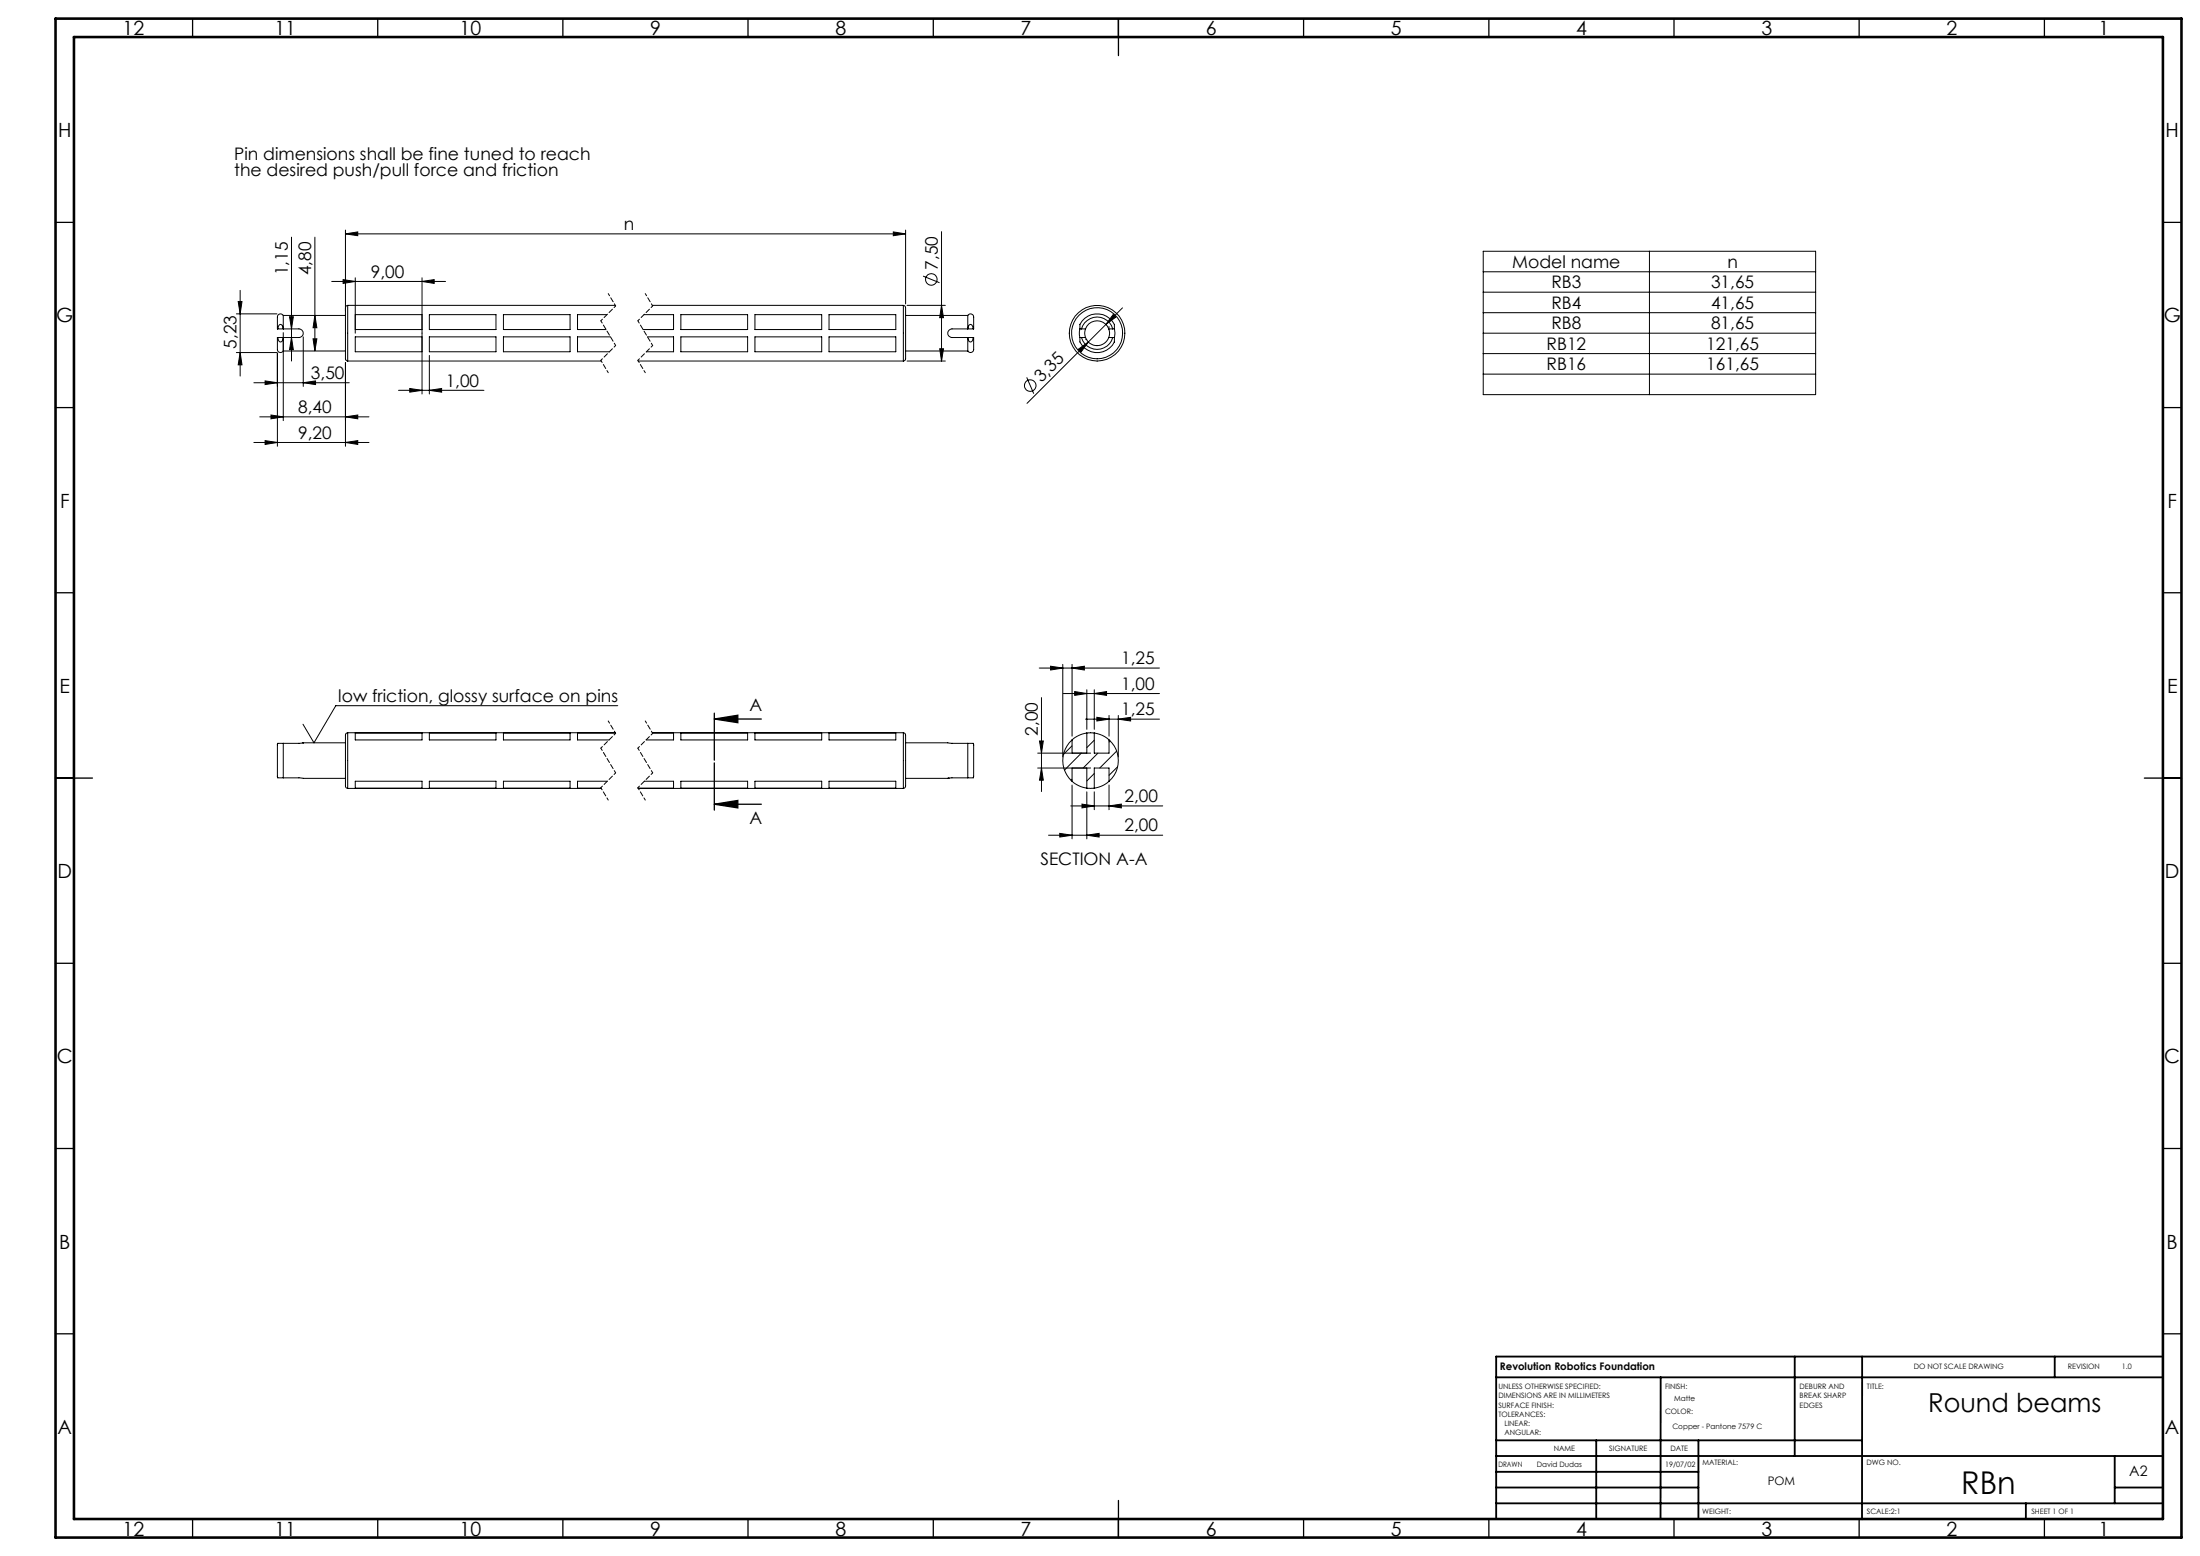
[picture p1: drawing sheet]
<svg xmlns="http://www.w3.org/2000/svg" width="594mm" height="420mm" viewBox="0 0 594 420" stroke-linecap="round" stroke-linejoin="round" font-family="sans-serif">
<g fill="none" stroke="#000" stroke-width=".27">
<path d="M64.8 78.4v23.1M78.7 64v33.5M85 64v30.7M89.6 76h30.7M92.6 75.5l3.3 .5-3.3 .5zM93.3 63.1l3.3-.5v1zM93.3 62.1v22.1M93.3 63.1h151.2M95.9 75v14.9M113.9 76l3.3-.5v1zM113.9 75v31.3M241.2 62.6l3.3 .5-3.3 .5z"/>
<path d="M244.5 62.1v19.9M249.2 74.5l4.5 1.8M254.2 62.5v35M400.5 67.8h89.7v38.7h-89.7zM400.5 73.4h89.7M400.5 78.9h89.7M445.3 67.8v38.7M63.8 84.7h11M63.8 95.2h11M64.3 81.4h1l-.5 3.3zM64.8 95.2l.5 3.3h-1zM74.9 95.3v25.2"/>
<path d="M75 88.8h5.7a1.16 1.16 0 0 1 1.2 1.1 1.16 1.16 0 0 1-1.2 1.2h-5.8v2.3a1.19 1.19 0 0 0 .9 1.8l.7-.5M75 91.1l.2 .7 .4 .5 .5-.1 .4-1.1v3.6M76.5 89.8v23.7M76.5 85.1a.9 .9 0 0 0-1.2-.3 .9 .9 0 0 0-.4 1.2l.1 2.8M76.5 85.1v3.7l-.2-.7-.5-.5-.4 .1-.4 1.1M76.5 94.7h16.8M76.5 85.1h16.8M78.2 85.5h1l-.5 3.3zM78.7 91.1l.5 3.3h-1zM81.9 90.9v13.4M84.5 91.5h1l-.5 3.2zM85 85.1l.5 3.4h-1z"/>
<path d="M93.3 97.8v22.7M93.9 82.4l-.4 .2-.2 .4v13.4a.75 .75 0 0 0 .6 1.1M93.9 82.4v15.1M93.9 82.4h72.2M93.9 97.5h68.4M95.9 90.9h18v4.1h-18zM95.9 84.9h18v4.1h-18zM115.9 95.9v10.4M115.9 84.9h18v4.1h-18zM115.9 90.9h18v4.1h-18zM135.9 84.9h18v4.1h-18zM135.9 90.9h18v4.1h-18z"/>
<path d="M163.9 84.9h-8v4.1h7.7M164.8 90.9h-8.9v4.1h8.6M172.3 97.5h71.6M173.9 84.9h8v4.1h-8.3M174.8 90.9h7.1v4.1h-7.3M176.1 82.4h67.8M183.8 84.9h18.1v4.1h-18.1zM183.8 90.9h18.1v4.1h-18.1zM203.8 84.9h18.1v4.1h-18.1zM203.8 90.9h18.1v4.1h-18.1zM223.8 90.9h18.1v4.1h-18.1zM223.8 84.9h18.1v4.1h-18.1z"/>
<path d="M243.9 82.4l.4 .2 .2 .4v13.9l-.2 .4-.4 .2M243.9 82.4v15.1M244.5 94.7h16.8M244.5 85.1h16.8M244.9 82.4h10.3M244.9 97.5h10.3M253.7 94.1h1l-.5 3.4zM254.2 82.4l.5 3.3h-1zM261.3 85.1a.9 .9 0 0 1 1.2-.3 .9 .9 0 0 1 .4 1.2l-.1 2.8M261.3 85.1v3.7l.2-.7 .4-.5 .5 .1 .4 1.1M262.8 91.1l.1 2.3a1.19 1.19 0 0 1-.9 1.8l-.7-.5M262.8 91.1l-.2 .7-.5 .5-.4-.1-.4-1.1v3.6"/>
<path d="M262.8 88.8h-5.8a1.16 1.16 0 0 0-1.1 1.1 1.16 1.16 0 0 0 1.1 1.2h5.8M291.1 94.3l2.8-2-2 2.7zM291.6 91.1v.7a4.3 4.3 0 0 0 4.1 3.4 5.2 5.2 0 0 0 5.2-2.9v-1.2M291.6 88.8v-.7a4.2 4.2 0 0 1 4.1-3.3 5 5 0 0 1 5.2 2.9v1.1M291.6 91.1h.4M291.6 88.8h.4M291.6 88.8l-.2 .7 .2 1.6M292 91.1a4.4 4.4 0 0 0 4.2 3.2 4.4 4.4 0 0 0 4.2-3.2M292 88.8a4.4 4.4 0 0 1 4.2-3.2 4.4 4.4 0 0 1 4.2 3.2M292 88.8h1.1M292 91.1h1.1M293.1 91.1a3.3 3.3 0 0 0 3.1 2.2 3.3 3.3 0 0 0 3.2-2.2"/>
<path d="M293.1 88.8a3.3 3.3 0 0 1 3.1-2.2 3.3 3.3 0 0 1 3.2 2.2M293.1 88.8l-.2 .9 .2 1.4M293.2 91.6h.1M299.3 88.3h.1M299.4 88.8l.2 .9-.2 1.4M299.4 88.8h1M299.4 91.1h1M300.4 91.1h.5M300.4 88.8h.5M300.6 84.9l.7 .7-2.7 2zM300.9 88.8l.1 .9-.1 1.4M303.1 83.1l-25.8 25.8"/>
<path d="M400.5 84.4h89.7M400.5 89.9h89.7M400.5 95.4h89.7M68.5 119.4h31.1M68.5 103.3h25.8M70.1 112.5h29.5M71.6 118.9l3.3 .5-3.3 .6zM71.6 102.8l3.3 .5-3.3 .5zM73.2 112l3.3 .5-3.3 .5zM81.9 103.3l3.3-.5v1zM93.3 119.4l3.3-.5v1.1zM93.3 112.5l3.3-.5v1z"/>
<path d="M107.6 105.4h23.1M110.6 104.9l3.3 .5-3.3 .5zM115.9 105.4l3.3-.5v1zM277.2 101.9l1.9 4.4M400.5 101h89.7M283.7 179.8l3.2 .5-3.2 .6zM286.9 179.3v25M289.5 179.3v19.4M93.9 197.8l-.2 .1a.73 .73 0 0 0-.4 .9v13.4l.2 .4 .4 .2M93.9 197.8v15M93.9 197.8h72.2M95.9 197.9h18v1.8h-18z"/>
<path d="M115.9 197.9h18v1.8h-18zM135.9 197.9h18v1.8h-18zM166.2 197.9h-10.3v1.8h8.6M166.8 190.5h-76.1l-5.9 10-3-5M176.1 197.8h67.8M176.1 197.9h5.8v1.8h-7.5M183.8 197.9h18.1v1.8h-18.1zM203.8 197.9h18.1v1.8h-18.1zM223.8 197.9h18.1v1.8h-18.1zM243.9 197.8l.4 .2 .2 .4v13.8l-.2 .4-.4 .2M243.9 197.8v15M280.6 180.3h32.5"/>
<path d="M281.2 188.3v25.4M287.1 187.2h26M289.5 180.3l3.3-.5v1.1zM289.5 199.7a7.5 7.5 0 0 0 0 11.2M289.5 199.7v3.6M290.2 186.7l3.2 .5-3.2 .5zM293.1 194.1h20M293.4 197.9h2.1M293.4 197.9a7.6 7.6 0 0 0-3.9 1.8M293.4 197.9v5.4M293.4 186.2v10.7M295.5 187.2l3.3-.5v1z"/>
<path d="M295.5 186.2v10.7M295.5 199.8l-2.1 2M295.5 197.9a7.3 7.3 0 0 1 3.9 1.8M295.5 197.9v5.4h3.9v-3.6M296.2 193.6l3.2 .5-3.2 .5zM299.4 199.7a7.5 7.5 0 0 1 0 11.2M299.4 193.1v5.6M301.9 194.1l3.4-.5v1zM301.9 193.1v11.2M76.5 200.6h-1.5l-.1 .3v8.8l.1 .3h1.5M76.5 200.6v9.4M76.5 210l16.8 .1"/>
<path d="M81.8 200.5h.1M81.8 200.5l-5.3 .1M81.9 200.5h11.4M93.9 212.8h68.4M95.9 210.9h18v1.8h-18zM115.9 210.9h18v1.8h-18zM135.9 210.9h18v1.8h-18zM164 210.9h-8.1v1.8h6.4M172.3 212.8h71.6M174 210.9h7.9v1.8h-9.6M183.8 210.9h18.1v1.8h-18.1zM203.8 210.9h18.1v1.8h-18.1z"/>
<path d="M223.8 210.9h18.1v1.8h-18.1zM244.5 200.5l16.8 .1M244.5 210.1h11.4M255.9 210.1l.3-.1zM261.3 200.6h1.5l.1 .5v8.6l-.1 .3h-1.5M261.3 200.6v9.4M261.3 210h-5.1M280.2 203.3h14.3M280.2 207.3h14.3M280.7 200h1l-.5 3.3zM281.2 207.3l.5 3.3h-1zM289.1 217.5h24.8"/>
<path d="M289.5 211.9v14.5M289.5 201.3l-2.4 2.3M289.5 210.3l-.4 .3M289.5 210.9a7.6 7.6 0 0 0 3.9 1.8M289.5 207.3v3.6M292 203.3l-4.6 4.6M292.1 217l3.4 .5-3.4 .6zM293.4 213.7v12.7M293.4 212.7h2.1M293.4 207.3v5.4M295.5 213.7v4.9M295.5 208.8l-2.1 2"/>
<path d="M296.4 203.3l-3.9 4M299.4 217.5l3.4-.5v1.1zM299.4 211.9v6.7M299.4 210.9a7.3 7.3 0 0 1-3.9 1.8M299.4 210.9v-3.6h-3.9v5.4M299.8 200l-.4 .3M301.5 202.7l-4.6 4.6M301.8 207l-2.4 2.3M283.1 225.4h30.8M286.1 224.9l3.4 .5-3.4 .5zM293.4 225.4l3.4-.5v1z"/>
<circle cx="251.5" cy="75.4" r="1.55"/>
<circle cx="296.2" cy="89.9" r="6.9"/>
<circle cx="296.2" cy="89.9" r="7.5"/>
<circle cx="278.2" cy="104.1" r="1.55"/>
</g>
<g fill="none" stroke="#000" stroke-width=".35">
<path d="M52 5v5M102 5v5M152 5v5M202 5v5M252 5v5M302 5v10M352 5v5M402 5v5M452 5v5M502 5v5M552 5v5M15 60h5"/>
<path d="M584 60h5M15 110h5M584 110h5M15 160h5M584 160h5M192.9 194.1l6.3-1v2zM192.9 194.1h12.7M192.9 192.5v12.7M15 210h10M192.9 217.1l6.3-1v2zM192.9 205.9v12.8M192.9 217.1h12.7"/>
<path d="M579 210h10M15 260h5M584 260h5M15 310h5M584 310h5M15 360h5M584 360h5M52 410v5M102 410v5M152 410v5M202 410v5M252 410v5"/>
<path d="M302 405v10M352 410v5M402 410v5M452 410v5M502 410v5M552 410v5"/>
</g>
<path d="M164.2 79.3l2 3.3M174.2 79.3l2 3.3M162.2 86.6l4 6.7M162.2 97.3l2 3.3M172.2 86.6l4 6.7M172.2 97.3l2 3.3M164.2 194.6l2 3.3M174.2 194.6l2 3.3M162.2 201.9l4 6.7M162.2 212.6l2 3.4M172.2 201.9l4 6.7M172.2 212.6l2 3.4" fill="none" stroke="#000" stroke-width=".27" stroke-dasharray="1.3 .6" stroke-dashoffset=".6"/>
<path d="M166.2 82.6l-4 4M166.2 93.3l-4 4M176.2 82.6l-4 4M176.2 93.3l-4 4M166.2 197.9l-4 4M176.2 197.9l-4 4M166.2 208.6l-4 4M176.2 208.6l-4 4" fill="none" stroke="#000" stroke-width=".27" stroke-dasharray="1.3 .6" stroke-dashoffset=".7"/>
<g fill="none" stroke="#000" stroke-width=".5">
<path d="M404 371.8h180M448.4 371.8l-.1 38.3M484.6 366.2v26.8M502.8 366.2l-.1 43.9M554.8 366.2v5.6M584 366.2h-180v43.8M404 388.8h98.8M404 397.3h54.6M404 393h180M431 388.8v21.2M458.6 388.8v21.2M571 393v12.8"/>
<path d="M404 405.8h180M404 401.5h54.6M547 405.8v4.2M571 401.5h13"/>
</g>
<path d="M15 5h574v410h-574zM20 10h564v400h-564z" fill="none" stroke="#000" stroke-width=".7"/>
<g fill="#000">
<path d="M93.3 63.1l3.3-.5v1zM241.2 62.6l3.3 .5-3.3 .5zM71.6 118.9l3.3 .5-3.3 .6zM93.3 119.4l3.3-.5v1.1zM71.6 102.8l3.3 .5-3.3 .5zM81.9 103.3l3.3-.5v1zM110.6 104.9l3.3 .5-3.3 .5zM115.9 105.4l3.3-.5v1z"/>
<path d="M92.6 75.5l3.3 .5-3.3 .5zM113.9 76l3.3-.5v1zM290.2 186.7l3.2 .5-3.2 .5zM295.5 187.2l3.3-.5v1zM296.2 193.6l3.2 .5-3.2 .5zM301.9 194.1l3.4-.5v1z"/>
<path d="M85 85.1l.5 3.4h-1zM84.5 91.5h1l-.5 3.2zM64.3 81.4h1l-.5 3.3zM64.8 95.2l.5 3.3h-1zM78.2 85.5h1l-.5 3.3zM78.7 91.1l.5 3.3h-1z"/>
<path d="M254.2 82.4l.5 3.3h-1zM253.7 94.1h1l-.5 3.4z"/>
<path d="M300.6 84.9l.7 .7-2.7 2zM291.1 94.3l2.8-2-2 2.7z"/>
<path d="M73.2 112l3.3 .5-3.3 .5zM93.3 112.5l3.3-.5v1z"/>
<path d="M192.9 194.1l6.3-1v2zM192.9 217.1l6.3-1v2z"/>
<path d="M289.5 180.3l3.3-.5v1.1zM283.7 179.8l3.2 .5-3.2 .6z"/>
<path d="M280.7 200h1l-.5 3.3zM281.2 207.3l.5 3.3h-1z"/>
<path d="M292.1 217l3.4 .5-3.4 .6zM299.4 217.5l3.4-.5v1.1z"/>
<path d="M286.1 224.9l3.4 .5-3.4 .5zM293.4 225.4l3.4-.5v1z"/>
</g>
<text font-size="8.5" x="529.6" y="403.2">RBn</text>
<text font-size="7.1" x="520.6" y="381">Round beams</text>
<g font-size="5.3">
<text x="33.1" y="9.5">12</text>
<text x="74.1" y="9.5">11</text>
<text x="124.1" y="9.5">10</text>
<text x="175.6" y="9.5">9</text>
<text x="225.6" y="9.5">8</text>
<text x="275.6" y="9.5">7</text>
<text x="325.6" y="9.5">6</text>
<text x="375.6" y="9.5">5</text>
<text x="425.6" y="9.5">4</text>
<text x="475.6" y="9.5">3</text>
<text x="525.6" y="9.5">2</text>
<text x="566.6" y="9.5">1</text>
<text x="15.7" y="37">H</text>
<text x="584.7" y="37">H</text>
<text x="15.2" y="87">G</text>
<text x="584.2" y="87">G</text>
<text x="16.2" y="137">F</text>
<text x="585.2" y="137">F</text>
<text x="16.1" y="187">E</text>
<text x="585.1" y="187">E</text>
<text x="15.5" y="237">D</text>
<text x="584.5" y="237">D</text>
<text x="15.4" y="287">C</text>
<text x="584.4" y="287">C</text>
<text x="16" y="337">B</text>
<text x="585" y="337">B</text>
<text x="15.5" y="387">A</text>
<text x="584.5" y="387">A</text>
<text x="33.1" y="414.5">12</text>
<text x="74.1" y="414.5">11</text>
<text x="124.1" y="414.5">10</text>
<text x="175.6" y="414.5">9</text>
<text x="225.6" y="414.5">8</text>
<text x="275.6" y="414.5">7</text>
<text x="325.6" y="414.5">6</text>
<text x="375.6" y="414.5">5</text>
<text x="425.6" y="414.5">4</text>
<text x="475.6" y="414.5">3</text>
<text x="525.6" y="414.5">2</text>
<text x="566.6" y="414.5">1</text>
</g>
<g font-size="4.7">
<text x="63.2" y="43.1">Pin dimensions shall be fine tuned to reach</text>
<text x="63.2" y="47.6">the desired push/pull force and friction</text>
<text x="168.5" y="62.1">n</text>
<text x="77.7" y="74.3" transform="rotate(-90 77.7 74.3)">1,15</text>
<text x="84" y="74.3" transform="rotate(-90 84 74.3)">4,80</text>
<text x="100.2" y="75">9,00</text>
<text x="253.2" y="72.8" transform="rotate(-90 253.2 72.8)">7,50</text>
<text x="408.3" y="72.3">Model name</text>
<text x="418.9" y="77.8">RB3</text>
<text x="462" y="77.8">31,65</text>
<text x="466.4" y="72.3">n</text>
<text x="418.9" y="83.3">RB4</text>
<text x="462" y="83.3">41,65</text>
<text x="418.9" y="88.8">RB8</text>
<text x="462" y="88.8">81,65</text>
<text x="63.8" y="94.1" transform="rotate(-90 63.8 94.1)">5,23</text>
<text x="417.6" y="94.4">RB12</text>
<text x="460.7" y="94.4">121,65</text>
<text x="417.6" y="99.9">RB16</text>
<text x="460.7" y="99.9">161,65</text>
<text x="84" y="102.3">3,50</text>
<text x="120.3" y="104.3">1,00</text>
<text x="281.2" y="103.5" transform="rotate(-45 281.2 103.5)">3,35</text>
<text x="80.5" y="111.5">8,40</text>
<text x="80.5" y="118.4">9,20</text>
<text x="302.7" y="179.3">1,25</text>
<text x="91.3" y="189.5">low friction, glossy surface on pins</text>
<text x="202.4" y="191.8">A</text>
<text x="302.7" y="186.2">1,00</text>
<text x="302.7" y="193.1">1,25</text>
<text x="280.2" y="198.6" transform="rotate(-90 280.2 198.6)">2,00</text>
<text x="303.6" y="216.5">2,00</text>
<text x="202.4" y="222.4">A</text>
<text x="303.6" y="224.4">2,00</text>
<text x="280.9" y="233.5">SECTION A-A</text>
</g>
<text font-size="3.9" x="574.9" y="398.5">A2</text>
<text font-size="3.2" x="477.3" y="400.9">POM</text>
<text font-size="2.8" x="405" y="369.9">Revolution Robotics Foundation</text>
<g font-size="2">
<text x="516.7" y="369.6">DO NOT SCALE DRAWING</text>
<text x="558.3" y="369.6">REVISION</text>
<text x="572.9" y="369.6">1.0</text>
<text x="404.6" y="374.9">UNLESS OTHERWISE SPECIFIED:</text>
<text x="404.6" y="377.4">DIMENSIONS ARE IN MILLIMETERS</text>
<text x="449.6" y="374.9">FINISH:</text>
<text x="485.9" y="374.9">DEBURR AND</text>
<text x="485.9" y="377.4">BREAK SHARP</text>
<text x="504.1" y="374.9">TITLE:</text>
<text x="404.6" y="379.9">SURFACE FINISH:</text>
<text x="404.6" y="382.4">TOLERANCES:</text>
<text x="449.6" y="381.8">COLOR:</text>
<text x="452" y="378.3">Matte</text>
<text x="485.9" y="379.9">EDGES</text>
<text x="406.2" y="384.9">LINEAR:</text>
<text x="406.2" y="387.4">ANGULAR:</text>
<text x="451.6" y="385.7">Copper - Pantone 7579 C</text>
<text x="404.6" y="396">DRAWN</text>
<text x="414.9" y="396">David Dudas</text>
<text x="419.5" y="391.8">NAME</text>
<text x="434.5" y="391.7">SIGNATURE</text>
<text x="449.6" y="395.9">19/07/02</text>
<text x="451" y="391.7">DATE</text>
<text x="459.6" y="395.5">MATERIAL:</text>
<text x="504" y="395.5">DWG NO.</text>
<text x="459.6" y="408.5">WEIGHT:</text>
<text x="504.1" y="408.6">SCALE:2:1</text>
<text x="548.5" y="408.6">SHEET 1 OF 1</text>
</g>
</svg>
